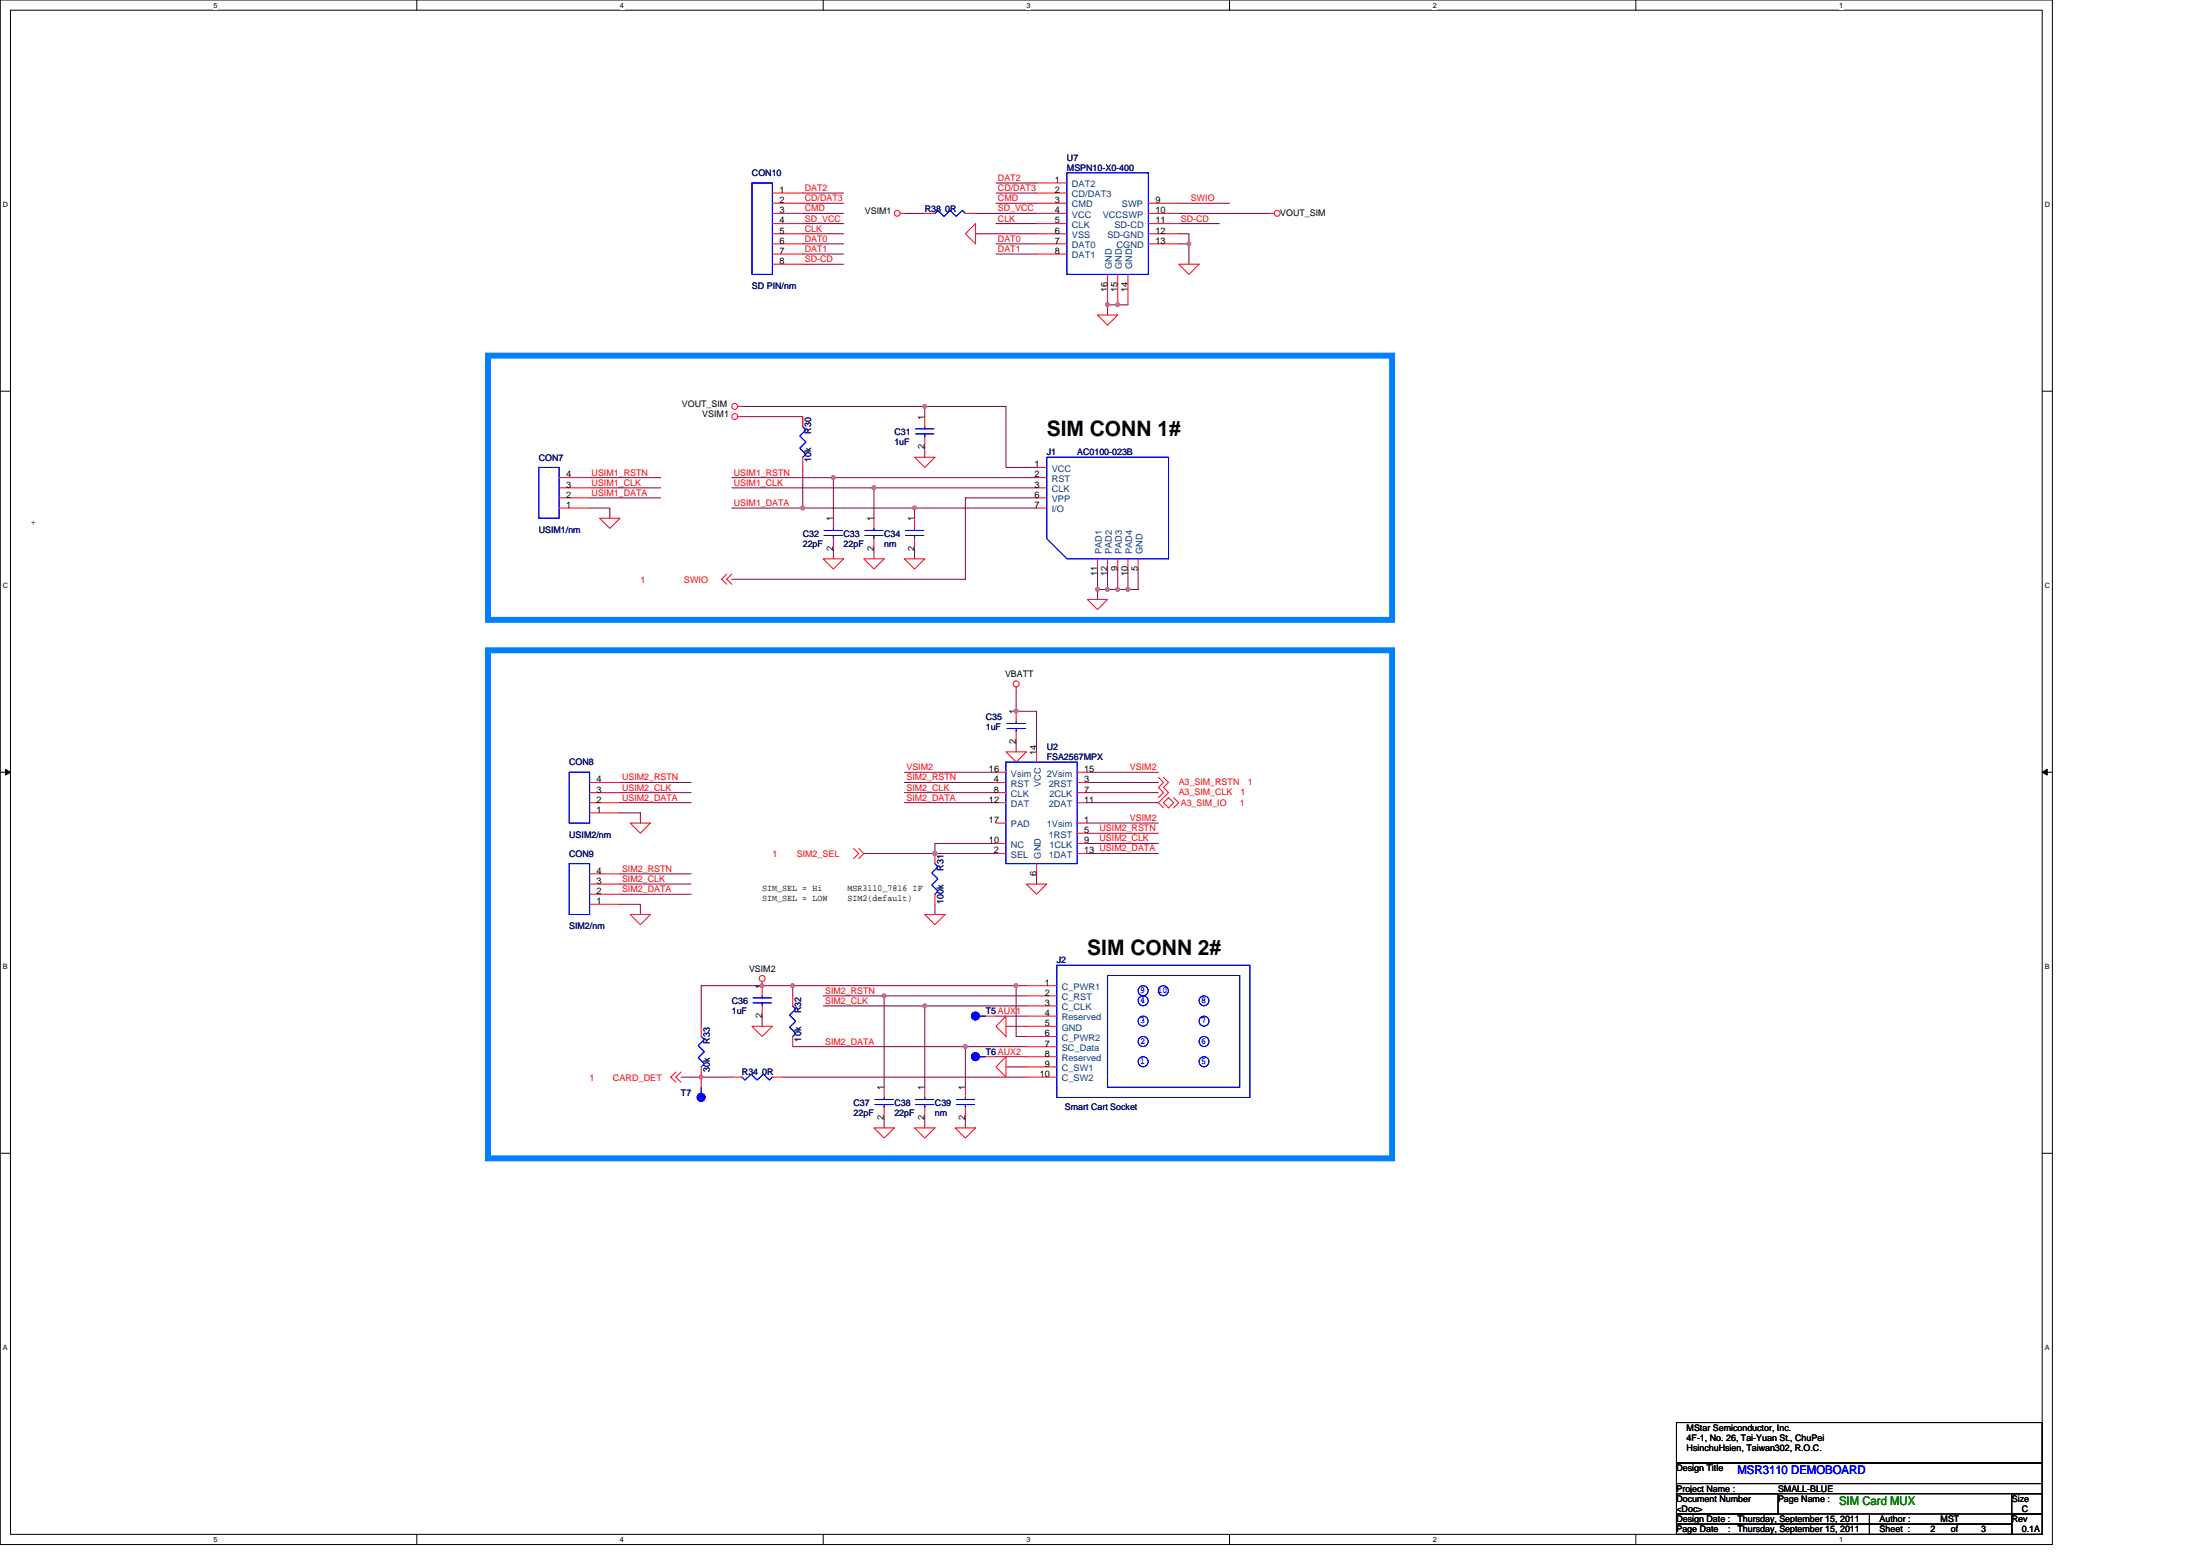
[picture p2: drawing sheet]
<svg xmlns="http://www.w3.org/2000/svg" width="297mm" height="210mm" viewBox="0 0 297 210" stroke-linecap="round" stroke-linejoin="round" font-family="sans-serif">
<path d="M0 0h277.1v208.5h-277.1zM1.4 1.4h274.3v205.7h-274.3z" fill="none" stroke="#000" stroke-width=".14"/>
<g fill="#fff">
<path d="M28.8 .1h.6v1.1h-.6z"/>
<path d="M28.8 207.3h.6v1.1h-.6z"/>
</g>
<path d="M56.3 0v1.4M56.3 207.1v1.4" fill="none" stroke="#000" stroke-width=".14"/>
<g fill="#fff">
<path d="M83.7 .1h.6v1.1h-.6z"/>
<path d="M83.7 207.3h.6v1.1h-.6z"/>
</g>
<path d="M111.1 0v1.4M111.1 207.1v1.4" fill="none" stroke="#000" stroke-width=".14"/>
<g fill="#fff">
<path d="M138.6 .1h.5v1.1h-.5z"/>
<path d="M138.6 207.3h.5v1.1h-.5z"/>
</g>
<path d="M166 0v1.4M166 207.1v1.4" fill="none" stroke="#000" stroke-width=".14"/>
<g fill="#fff">
<path d="M193.4 .1h.6v1.1h-.6z"/>
<path d="M193.4 207.3h.6v1.1h-.6z"/>
</g>
<path d="M220.9 0v1.4M220.9 207.1v1.4" fill="none" stroke="#000" stroke-width=".14"/>
<g fill="#fff">
<path d="M248.3 .1h.6v1.1h-.6z"/>
<path d="M248.3 207.3h.6v1.1h-.6z"/>
<path d="M.4 27.1h.7v1.1h-.7z"/>
<path d="M276.1 27.1h.7v1.1h-.7z"/>
<path d="M.4 78.5h.7v1.1h-.7z"/>
<path d="M276.1 78.5h.7v1.1h-.7z"/>
</g>
<path d="M0 52.8h1.4M275.7 52.8h1.4" fill="none" stroke="#000" stroke-width=".14"/>
<g fill="#fff">
<path d="M.4 130h.7v1.1h-.7z"/>
<path d="M276.1 130h.7v1.1h-.7z"/>
</g>
<path d="M0 104.2h1.4M275.7 104.2h1.4" fill="none" stroke="#000" stroke-width=".14"/>
<path d="M.7 103.8l.7 .4-.7 .4zM275.7 104.2l.7-.4v.8z" fill="#000" stroke="#000" stroke-width=".14"/>
<g fill="#fff">
<path d="M.4 181.4h.7v1.1h-.7z"/>
<path d="M276.1 181.4h.7v1.1h-.7z"/>
</g>
<path d="M0 155.7h1.4M275.7 155.7h1.4M226.4 192h49.3v5.5h-49.3zM226.4 197.5h49.3v2.8h-49.3zM226.4 201.6h13.7v2.8h-13.7zM226.4 205.7h26v1.4h-26zM226.4 204.4h26v1.3h-26zM226.4 200.3h49.3v1.3h-49.3zM252.4 205.7h19.2v1.4h-19.2zM252.4 204.4h19.2v1.3h-19.2zM271.6 204.4h4.1v2.7h-4.1zM271.6 201.6h4.1v2.8h-4.1z" fill="none" stroke="#000" stroke-width=".14"/>
<g fill="none" stroke="#800040" stroke-width=".14">
<path d="M108.4 31.6h5.5M108.4 27.4h5.5M108.4 28.8h5.5M108.4 26.1h5.5M108.4 30.2h5.5M108.4 32.9h5.5M108.4 34.3h5.5M108.4 35.7h5.5M122.1 28.8h2.8M131.7 31.6h8.3M131.7 28.8h8.3M134.5 27.4h5.5"/>
<path d="M134.5 24.7h5.5M134.5 26.1h5.5M134.5 30.2h5.5M134.5 32.9h5.5M134.5 34.3h5.5M159.1 31.6h1.4v1.3M159.1 32.9h1.4v2.8M159.1 27.4h6.9M159.1 28.8h12.4M159.1 30.2h5.5M100.2 54.9h24.7v1.3M100.2 56.2h8.2v1.4"/>
<path d="M124.9 54.9h10.9v8.2h4.2M152.3 41.1h-2.8v1.4M79.6 68.6h2.7v1.4M79.6 64.5h9.6M79.6 65.8h9.6M79.6 67.2h9.6M98.8 64.5h13.7v5.5M98.8 65.8h19.2v4.2M98.8 68.6h9.6M108.4 68.6h15.1v1.4M108.4 63.1v5.5M112.5 64.5h27.5"/>
<path d="M112.5 74.1v1.3M118 65.8h22M118 74.1v1.3M123.5 68.6h16.5M123.5 74.1v1.3M124.9 60.3v1.4M140 67.2h-9.7v11h-31.5M148.2 76.8v4.1M149.5 76.8v2.8M150.9 76.8v2.8M152.3 76.8v2.8M153.7 76.8v2.8h-5.5"/>
<path d="M137.2 93.3v2.7h2.8v5.5M83.7 105.6h9.6M83.7 107h9.6M83.7 108.4h9.6M83.7 109.7h2.8v1.4M83.7 118h9.6M83.7 119.3h9.6M116.6 115.2h17.9M122.1 104.2h12.4M122.1 105.6h12.4M122.1 107h12.4M122.1 108.4h12.4"/>
<path d="M134.5 113.9h-8.3v1.3M137.2 100.1v1.4M140 118v1.3M146.8 113.9h9.6M146.8 111.1h9.6M146.8 104.2h9.6M146.8 115.2h9.6M146.8 105.6h9.6M146.8 107h9.6M146.8 108.4h9.6M146.8 112.5h9.6M83.7 122.1h2.8v1.3"/>
<path d="M83.7 120.7h9.6M102.9 137.2v1.3M107 133.1h30.2v6.8h1.4M107 134.4v-1.3h-12.3v5.4M111.1 134.4h8.3v12.4M111.1 135.8h13.8v11M119.4 134.4h19.2M124.9 135.8h13.7M126.2 122.1v1.3M134.5 137.2h4.1M135.8 138.5h2.8M137.2 133.1h1.4"/>
<path d="M91.9 145.4h6.9M105.7 145.4h32.9M107 141.3h23.3v5.5M119.4 150.9v1.4M124.9 150.9v1.4M130.3 150.9v1.4M130.3 141.3h8.3M134.5 142.6h4.1M135.8 144h2.8"/>
</g>
<g fill="#f0f" stroke="#f0f" stroke-width=".14">
<circle cx="148.2" cy="79.6" r=".27"/>
<circle cx="152.3" cy="79.6" r=".27"/>
<circle cx="112.5" cy="64.5" r=".27"/>
<circle cx="118" cy="65.8" r=".27"/>
<circle cx="123.5" cy="68.6" r=".27"/>
<circle cx="150.9" cy="79.6" r=".27"/>
<circle cx="124.8" cy="54.9" r=".27"/>
<circle cx="126.2" cy="115.2" r=".27"/>
<circle cx="137.2" cy="96" r=".27"/>
<circle cx="149.5" cy="79.6" r=".27"/>
<circle cx="108.4" cy="68.6" r=".27"/>
<circle cx="119.4" cy="134.4" r=".27"/>
<circle cx="124.8" cy="135.8" r=".27"/>
<circle cx="137.2" cy="133" r=".27"/>
<circle cx="130.3" cy="141.3" r=".27"/>
<circle cx="94.7" cy="145.4" r=".27"/>
<circle cx="107" cy="133" r=".27"/>
<circle cx="102.9" cy="133" r=".27"/>
<circle cx="150.9" cy="41.1" r=".27"/>
<circle cx="149.5" cy="41.1" r=".27"/>
<circle cx="160.5" cy="32.9" r=".27"/>
</g>
<g fill="none" stroke="#f00" stroke-width=".14">
<path d="M104.3 28.8h4.1M104.3 26.1h4.1M104.3 27.4h4.1M104.3 30.2h4.1M104.3 31.6h4.1M104.3 32.9h4.1M104.3 34.3h4.1M104.3 35.7h4.1M121.6 28.8h.5M124.9 28.8h1.3M130.3 28.8h1.4M131.7 30.2v2.7l-1.4-1.3z"/>
<path d="M140 28.8h4.1M140 26.1h4.1M140 27.4h4.1M140 30.2h4.1M140 31.6h4.1M140 32.9h4.1M140 34.3h4.1M140 24.7h4.1M149.5 37v4.1M150.9 37v4.1M152.3 37v4.1M155 28.8h4.1"/>
<path d="M155 27.4h4.1M155 30.2h4.1M155 31.6h4.1M155 32.9h4.1M159.1 35.7h2.8l-1.4 1.3zM171.5 28.8h.5M99.6 54.9h.6M99.6 56.2h.6M108.4 56.2v1.4M124.9 56.2v1.4M124.9 59v1.3M148.2 42.5h2.7l-1.4 1.4z"/>
<path d="M75.5 68.6h4.1M75.5 67.2h4.1M75.5 65.8h4.1M75.5 64.5h4.1M81 70h2.7l-1.4 1.3zM98.1 77.5l-.7 .7 .7 .7M98.8 77.5l-.7 .7 .7 .7M108.4 61.7v1.4M111.1 75.4h2.8l-1.4 1.4zM112.5 70v1.3M112.5 72.7v1.4M116.6 75.4h2.8l-1.4 1.4z"/>
<path d="M118 70v1.3M118 72.7v1.4M122.1 75.4h2.8l-1.4 1.4zM123.5 61.7h2.7l-1.3 1.4zM123.5 70v1.3M123.5 72.7v1.4M140 68.6h1.3M140 67.2h1.3M140 65.8h1.3M140 64.5h1.3M140 63.1h1.3M148.2 75.4v1.4"/>
<path d="M149.5 75.4v1.4M150.9 75.4v1.4M152.3 75.4v1.4M153.7 75.4v1.4M137.2 92.7v.6M137.2 96v1.4M137.2 98.8v1.3M146.8 80.9h2.7l-1.3 1.4zM79.6 105.6h4.1M79.6 107h4.1M79.6 108.4h4.1M79.6 119.3h4.1"/>
<path d="M79.6 118h4.1M79.6 109.7h4.1M85.1 111.1h2.7l-1.3 1.4zM115.2 114.5l.7 .7-.7 .7M115.9 114.5l.7 .7-.7 .7M126.2 115.2v1.4M134.5 104.2h1.3M134.5 105.6h1.3M134.5 107h1.3M134.5 108.4h1.3M134.5 111.1h1.3M134.5 113.9h1.3"/>
<path d="M134.5 115.2h1.3M135.8 101.5h2.8l-1.4 1.4zM138.6 119.3h2.7l-1.3 1.4zM140 101.5v1.4M140 116.6v1.4M145.4 104.2h1.4M145.4 105.6h1.4M145.4 107h1.4M145.4 108.4h1.4M145.4 112.5h1.4M145.4 111.1h1.4M145.4 113.9h1.4"/>
<path d="M145.4 115.2h1.4M156.4 104.9l.7 .7-.7 .7 .7 .7-.7 .7M157.1 104.9l.7 .7-.7 .7 .7 .7-1.4 1.4 .7 .7M157.8 107.7l.7 .7-.7 .7-.7-.7zM158.5 107.7l.6 .7-.6 .7M79.6 122.1h4.1M79.6 120.7h4.1M85.1 123.4h2.7l-1.3 1.4zM94.7 138.5v1.4M101.5 138.5h2.8l-1.4 1.4zM102.9 132.5v1.9M102.9 135.8v1.4"/>
<path d="M107 134.4v1.4M107 139.9v1.4M124.9 123.4h2.7l-1.4 1.4zM126.2 120.7v1.4M133.1 137.2h1.4M135.8 137.2v2.7l-1.3-1.4zM138.6 137.2h4.1M138.6 133.1h4.1M138.6 134.4h4.1M138.6 135.8h4.1M138.6 138.5h4.1M138.6 139.9h4.1"/>
<path d="M91.2 144.7l-.6 .7 .6 .7M91.9 144.7l-.7 .7 .7 .7M94.7 144v2.8M98.8 145.4h1.4M104.3 145.4h1.4M118 152.3h2.8l-1.4 1.3zM119.4 146.8v1.3M119.4 149.5v1.4M123.5 152.3h2.7l-1.3 1.3zM124.9 146.8v1.3M124.9 149.5v1.4M129 152.3h2.7l-1.4 1.3z"/>
<path d="M130.3 146.8v1.3M130.3 149.5v1.4M133.1 142.6h1.4M135.8 142.6v2.8l-1.3-1.4zM138.6 142.6h4.1M138.6 145.4h4.1M138.6 141.3h4.1M138.6 144h4.1"/>
<circle cx="121.1" cy="28.8" r=".39"/>
<circle cx="172.4" cy="28.8" r=".4"/>
<circle cx="99.2" cy="54.9" r=".4"/>
<circle cx="99.2" cy="56.2" r=".4"/>
<circle cx="137.2" cy="92.3" r=".4"/>
<circle cx="102.9" cy="132.1" r=".4"/>
</g>
<path d="M65.9 48h122.1v35.7h-122.1zM65.9 87.8h122.1v68.6h-122.1z" fill="none" stroke="#0080ff" stroke-width=".8"/>
<g fill="none" stroke="#00f" stroke-width=".14">
<path d="M101.5 24.7h2.8v12.3h-2.8zM126.2 28.8l.4-.4 .9 .8 .8-.8 .8 .8 .8-.8 .4 .4M144.1 23.3h10.9v13.7h-10.9zM108.4 57.6l.4 .4-.8 .8 .8 .9-.8 .8 .8 .8-.4 .4M123.6 58.6h2.5M123.6 57.9h2.5M124.9 57.6v.3M124.9 58.6v.4M72.7 63.1h2.8v6.9h-2.8zM111.3 72.3h2.4M111.3 71.6h2.4M112.5 71.3v.3"/>
<path d="M112.5 72.3v.4M116.8 72.3h2.4M116.8 71.6h2.4M118 71.3v.3M118 72.3v.4M122.3 72.3h2.4M122.3 71.6h2.4M123.5 71.3v.3M123.5 72.3v.4M141.3 61.7h16.5v13.7h-13.7l-2.8-2.7zM136 98.3h2.4M136 97.7h2.4"/>
<path d="M137.2 97.4v.3M137.2 98.3v.5M76.9 116.6h2.7v6.8h-2.7zM76.9 104.2h2.7v6.9h-2.7zM126.2 116.6l.4 .4-.8 .8 .8 .8-.8 .9 .8 .8-.4 .4M135.8 102.9h9.6v13.7h-9.6zM94.7 139.9l.4 .4-.8 .8 .8 .9-.8 .8 .8 .8-.4 .4M101.7 135.4h2.5M101.7 134.7h2.5M102.9 134.4v.3M102.9 135.4v.4M107 135.8l.4 .4-.8 .8 .8 .9-.8 .8 .8 .8-.4 .4"/>
<path d="M132.3 137.2h.8M142.7 130.3h26.1v17.8h-26.1zM149.5 131.7h17.9v15.1h-17.9zM94.7 146.8v.8M100.2 145.4l.4 .4 .8-.8 .8 .8 .9-.8 .8 .8 .4-.4M118.1 149.1h2.5M118.1 148.4h2.5M119.4 148.1v.3M119.4 149.1v.4M123.6 149.1h2.5M123.6 148.4h2.5M124.9 148.1v.3"/>
<path d="M124.9 149.1v.4M129.1 149.1h2.5M129.1 148.4h2.5M130.3 148.1v.3M130.3 149.1v.4M132.3 142.6h.8"/>
<circle cx="154.3" cy="137.8" r=".68"/>
<circle cx="154.3" cy="133.7" r=".68"/>
<circle cx="154.3" cy="135.1" r=".67"/>
<circle cx="157.1" cy="133.7" r=".68"/>
<circle cx="162.6" cy="137.8" r=".67"/>
<circle cx="162.6" cy="135.1" r=".67"/>
<circle cx="154.3" cy="143.3" r=".68"/>
<circle cx="154.3" cy="140.6" r=".68"/>
<circle cx="162.6" cy="143.3" r=".67"/>
<circle cx="162.6" cy="140.6" r=".67"/>
</g>
<g fill="#00f" stroke="#00f" stroke-width=".14">
<circle cx="131.7" cy="142.6" r=".54"/>
<circle cx="131.7" cy="137.1" r=".54"/>
<circle cx="94.7" cy="148.1" r=".54"/>
</g>
<g font-size="2.9">
<text x="141.3" y="58.9">SIM CONN 1#</text>
<text x="146.8" y="128.9">SIM CONN 2#</text>
</g>
<text font-size="1.6" fill="#00f" x="234.6" y="199">MSR3110 DEMOBOARD</text>
<text font-size="1.6" fill="#008000" x="248.3" y="203.1">SIM Card MUX</text>
<g font-size="1.2" fill="#000080">
<text x="101.5" y="23.7">CON10</text>
<text x="144.1" y="21.7">U7</text>
<text x="144.1" y="23.1">MSPN10-X0-400</text>
<text x="124.9" y="28.6">R38 0R</text>
<text x="101.5" y="39">SD PIN/nm</text>
<text x="109.5" y="58.6" transform="rotate(-90 109.5 58.6)">R30</text>
<text x="120.8" y="58.7">C31</text>
<text x="72.7" y="62.2">CON7</text>
<text x="109.5" y="62.4" transform="rotate(-90 109.5 62.4)">10k</text>
<text x="120.8" y="60.1">1uF</text>
<text x="141.3" y="61.5">J1</text>
<text x="145.4" y="61.5">AC0100-023B</text>
<text x="72.7" y="71.9">USIM1/nm</text>
<text x="108.4" y="72.5">C32</text>
<text x="108.4" y="73.8">22pF</text>
<text x="113.9" y="72.5">C33</text>
<text x="113.9" y="73.8">22pF</text>
<text x="119.4" y="72.5">C34</text>
<text x="119.4" y="73.8">nm</text>
<text x="133.1" y="97.1">C35</text>
<text x="133.1" y="98.5">1uF</text>
<text x="141.3" y="101.3">U2</text>
<text x="76.9" y="103.3">CON8</text>
<text x="141.3" y="102.6">FSA2567MPX</text>
<text x="76.9" y="113.1">USIM2/nm</text>
<text x="76.9" y="115.7">CON9</text>
<text x="127.4" y="117.6" transform="rotate(-90 127.4 117.6)">R31</text>
<text x="76.9" y="125.4">SIM2/nm</text>
<text x="127.4" y="122.1" transform="rotate(-90 127.4 122.1)">100k</text>
<text x="142.7" y="130">J2</text>
<text x="98.8" y="135.6">C36</text>
<text x="98.8" y="136.9">1uF</text>
<text x="108.2" y="136.8" transform="rotate(-90 108.2 136.8)">R32</text>
<text x="133.1" y="136.9">T5 AUX1</text>
<text x="95.8" y="140.9" transform="rotate(-90 95.8 140.9)">R33</text>
<text x="108.2" y="140.6" transform="rotate(-90 108.2 140.6)">10k</text>
<text x="133.1" y="142.4">T6 AUX2</text>
<text x="91.9" y="147.9">T7</text>
<text x="95.8" y="144.7" transform="rotate(-90 95.8 144.7)">30k</text>
<text x="100.2" y="145.1">R34 0R</text>
<text x="115.2" y="149.3">C37</text>
<text x="120.8" y="149.3">C38</text>
<text x="126.2" y="149.3">C39</text>
<text x="143.8" y="149.8">Smart Cart Socket</text>
<text x="115.2" y="150.6">22pF</text>
<text x="120.8" y="150.6">22pF</text>
<text x="126.2" y="150.6">nm</text>
</g>
<g font-size="1.2">
<text x="105.2" y="26">1</text>
<text x="105.2" y="27.4">2</text>
<text x="105.2" y="28.8">3</text>
<text x="116.8" y="28.8">VSIM1</text>
<text x="142.4" y="24.7">1</text>
<text x="142.4" y="26">2</text>
<text x="142.4" y="27.4">3</text>
<text x="142.4" y="28.8">4</text>
<text x="156" y="28.8">10</text>
<text x="156" y="27.4">9</text>
<text x="172.9" y="29.1">VOUT_SIM</text>
<text x="105.2" y="30.2">4</text>
<text x="105.2" y="31.5">5</text>
<text x="105.2" y="32.9">6</text>
<text x="105.2" y="34.3">7</text>
<text x="105.2" y="35.6">8</text>
<text x="142.4" y="30.2">5</text>
<text x="142.4" y="31.5">6</text>
<text x="142.4" y="32.9">7</text>
<text x="142.4" y="34.3">8</text>
<text x="156" y="30.2">11</text>
<text x="156" y="32.9">13</text>
<text x="156" y="31.5">12</text>
<text x="149.5" y="39.4" transform="rotate(-90 149.5 39.4)">16</text>
<text x="150.9" y="39.4" transform="rotate(-90 150.9 39.4)">15</text>
<text x="152.3" y="39.4" transform="rotate(-90 152.3 39.4)">14</text>
<text x="92.1" y="54.9">VOUT_SIM</text>
<text x="94.8" y="56.3">VSIM1</text>
<text x="124.8" y="56.7" transform="rotate(-90 124.8 56.7)">1</text>
<text x="76.4" y="65.8">3</text>
<text x="76.4" y="64.5">4</text>
<text x="124.8" y="60.6" transform="rotate(-90 124.8 60.6)">2</text>
<text x="139.7" y="63.1">1</text>
<text x="139.7" y="64.5">2</text>
<text x="139.7" y="65.8">3</text>
<text x="4.2" y="70.9">+</text>
<text x="76.4" y="68.6">1</text>
<text x="76.4" y="67.2">2</text>
<text x="112.5" y="70.4" transform="rotate(-90 112.5 70.4)">1</text>
<text x="118" y="70.4" transform="rotate(-90 118 70.4)">1</text>
<text x="123.5" y="70.4" transform="rotate(-90 123.5 70.4)">1</text>
<text x="139.7" y="67.2">6</text>
<text x="139.7" y="68.6">7</text>
<text x="112.5" y="74.4" transform="rotate(-90 112.5 74.4)">2</text>
<text x="118" y="74.4" transform="rotate(-90 118 74.4)">2</text>
<text x="123.5" y="74.4" transform="rotate(-90 123.5 74.4)">2</text>
<text x="148.2" y="77.8" transform="rotate(-90 148.2 77.8)">11</text>
<text x="149.5" y="77.8" transform="rotate(-90 149.5 77.8)">12</text>
<text x="150.9" y="77.1" transform="rotate(-90 150.9 77.1)">9</text>
<text x="152.3" y="77.8" transform="rotate(-90 152.3 77.8)">10</text>
<text x="153.6" y="77.1" transform="rotate(-90 153.6 77.1)">5</text>
<text x="135.7" y="91.4">VBATT</text>
<text x="137.2" y="100.4" transform="rotate(-90 137.2 100.4)">2</text>
<text x="137.2" y="96.4" transform="rotate(-90 137.2 96.4)">1</text>
<text x="139.9" y="101.9" transform="rotate(-90 139.9 101.9)">14</text>
<text x="80.6" y="107">3</text>
<text x="80.6" y="105.6">4</text>
<text x="133.5" y="104.2">16</text>
<text x="134.2" y="105.6">4</text>
<text x="134.2" y="107">8</text>
<text x="146.4" y="104.2">15</text>
<text x="146.4" y="105.6">3</text>
<text x="146.4" y="107">7</text>
<text x="80.6" y="109.7">1</text>
<text x="80.6" y="108.3">2</text>
<text x="133.5" y="108.3">12</text>
<text x="133.5" y="113.8">10</text>
<text x="133.5" y="111.1">17</text>
<text x="146.4" y="111.1">1</text>
<text x="146.4" y="112.5">5</text>
<text x="146.4" y="108.3">11</text>
<text x="146.4" y="113.8">9</text>
<text x="80.6" y="119.3">3</text>
<text x="80.6" y="117.9">4</text>
<text x="134.2" y="115.2">2</text>
<text x="139.9" y="118.2" transform="rotate(-90 139.9 118.2)">6</text>
<text x="146.4" y="115.2">13 USIM2_DATA</text>
<text x="80.6" y="122">1</text>
<text x="80.6" y="120.7">2</text>
<text x="102.9" y="120.3">SIM_SEL = Hi</text>
<text x="102.9" y="121.6">SIM_SEL = LOW</text>
<text x="114.4" y="120.3">MSR3110_7816 IF</text>
<text x="114.4" y="121.6">SIM2(default)</text>
<text x="101.1" y="131.1">VSIM2</text>
<text x="102.9" y="137.4" transform="rotate(-90 102.9 137.4)">2</text>
<text x="102.9" y="133.5" transform="rotate(-90 102.9 133.5)">1</text>
<text x="141.1" y="133">1</text>
<text x="141.1" y="134.4">2</text>
<text x="141.1" y="135.8">3</text>
<text x="141.1" y="137.1">4</text>
<text x="141.1" y="138.5">5</text>
<text x="141.1" y="139.9">6</text>
<text x="141.1" y="141.3">7</text>
<text x="141.1" y="142.6">8</text>
<text x="141.1" y="144">9</text>
<text x="119.4" y="147.2" transform="rotate(-90 119.4 147.2)">1</text>
<text x="124.8" y="147.2" transform="rotate(-90 124.8 147.2)">1</text>
<text x="130.3" y="147.2" transform="rotate(-90 130.3 147.2)">1</text>
<text x="140.4" y="145.4">10</text>
<text x="119.4" y="151.2" transform="rotate(-90 119.4 151.2)">2</text>
<text x="124.8" y="151.2" transform="rotate(-90 124.8 151.2)">2</text>
<text x="130.3" y="151.2" transform="rotate(-90 130.3 151.2)">2</text>
<text x="227.7" y="193.1">MStar Semiconductor, Inc.</text>
<text x="227.7" y="194.5">4F-1, No. 26, Tai-Yuan St., ChuPei</text>
<text x="227.7" y="195.9">HsinchuHsien, Taiwan302, R.O.C.</text>
<text x="226.4" y="198.6">Design Title</text>
<text x="226.4" y="202.8">Document Number</text>
<text x="226.4" y="201.4">Project Name :</text>
<text x="240.1" y="201.4">SMALL-BLUE</text>
<text x="240.1" y="202.8">Page Name :</text>
<text x="271.6" y="202.8">Size</text>
<text x="226.4" y="206.9">Page Date</text>
<text x="226.4" y="204.1">&lt;Doc&gt;</text>
<text x="226.4" y="205.5">Design Date :</text>
<text x="233.3" y="206.9">:</text>
<text x="234.6" y="206.9">Thursday, September 15, 2011</text>
<text x="234.6" y="205.5">Thursday, September 15, 2011</text>
<text x="253.8" y="206.9">Sheet :</text>
<text x="253.8" y="205.5">Author :</text>
<text x="260.6" y="206.9">2</text>
<text x="262" y="205.5">MST</text>
<text x="263.4" y="206.9">of</text>
<text x="267.5" y="206.9">3</text>
<text x="271.6" y="205.5">Rev</text>
<text x="273" y="206.9">0.1A</text>
<text x="273" y="204.1">C</text>
</g>
<g font-size="1.2" fill="#f00">
<text x="108.7" y="25.8">DAT2</text>
<text x="108.7" y="27.2">CD/DAT3</text>
<text x="108.7" y="28.5">CMD</text>
<text x="108.7" y="29.9">SD_VCC</text>
<text x="134.7" y="28.5">SD_VCC</text>
<text x="134.7" y="24.4">DAT2</text>
<text x="134.7" y="25.8">CD/DAT3</text>
<text x="134.7" y="27.2">CMD</text>
<text x="134.7" y="29.9">CLK</text>
<text x="159.4" y="29.9">SD-CD</text>
<text x="160.8" y="27.2">SWIO</text>
<text x="108.7" y="31.3">CLK</text>
<text x="108.7" y="32.6">DAT0</text>
<text x="108.7" y="34">DAT1</text>
<text x="108.7" y="35.4">SD-CD</text>
<text x="134.7" y="32.6">DAT0</text>
<text x="134.7" y="34">DAT1</text>
<text x="79.9" y="64.2">USIM1_RSTN</text>
<text x="79.9" y="65.6">USIM1_CLK</text>
<text x="99.1" y="64.2">USIM1_RSTN</text>
<text x="99.1" y="65.6">USIM1_CLK</text>
<text x="79.9" y="66.9">USIM1_DATA</text>
<text x="99.1" y="68.3">USIM1_DATA</text>
<text x="86.5" y="78.8">1</text>
<text x="92.3" y="78.8">SWIO</text>
<text x="84" y="106.7">USIM2_CLK</text>
<text x="84" y="105.3">USIM2_RSTN</text>
<text x="122.4" y="104">VSIM2</text>
<text x="122.4" y="105.3">SIM2_RSTN</text>
<text x="122.4" y="106.7">SIM2_CLK</text>
<text x="152.6" y="104">VSIM2</text>
<text x="159.1" y="107.3">A3_SIM_CLK</text>
<text x="159.1" y="105.9">A3_SIM_RSTN</text>
<text x="167.5" y="107.3">1</text>
<text x="168.5" y="105.9">1</text>
<text x="84" y="108.1">USIM2_DATA</text>
<text x="122.4" y="108.1">SIM2_DATA</text>
<text x="148.5" y="113.6">USIM2_CLK</text>
<text x="148.5" y="112.2">USIM2_RSTN</text>
<text x="152.6" y="110.8">VSIM2</text>
<text x="159.4" y="108.8">A3_SIM_IO</text>
<text x="167.4" y="108.8">1</text>
<text x="84" y="117.7">SIM2_RSTN</text>
<text x="84" y="119.1">SIM2_CLK</text>
<text x="104.3" y="115.7">1</text>
<text x="107.6" y="115.7">SIM2_SEL</text>
<text x="84" y="120.4">SIM2_DATA</text>
<text x="111.4" y="134.2">SIM2_RSTN</text>
<text x="111.4" y="135.5">SIM2_CLK</text>
<text x="111.4" y="141">SIM2_DATA</text>
<text x="79.6" y="146">1</text>
<text x="82.8" y="146">CARD_DET</text>
</g>
<g font-size="1.2" fill="#004080">
<text x="144.7" y="25.3">DAT2</text>
<text x="144.7" y="26.6">CD/DAT3</text>
<text x="144.7" y="28">CMD</text>
<text x="144.7" y="29.4">VCC</text>
<text x="148.9" y="29.4">VCCSWP</text>
<text x="151.5" y="28">SWP</text>
<text x="144.7" y="30.8">CLK</text>
<text x="144.7" y="32.1">VSS</text>
<text x="144.7" y="33.5">DAT0</text>
<text x="144.7" y="34.9">DAT1</text>
<text x="149.5" y="32.1">SD-GND</text>
<text x="150.5" y="30.8">SD-CD</text>
<text x="150.7" y="33.5">CGND</text>
<text x="150.1" y="36.4" transform="rotate(-90 150.1 36.4)">GND</text>
<text x="151.5" y="36.4" transform="rotate(-90 151.5 36.4)">GND</text>
<text x="152.9" y="36.4" transform="rotate(-90 152.9 36.4)">GND</text>
<text x="142" y="63.7">VCC</text>
<text x="142" y="65">RST</text>
<text x="142" y="67.8">VPP</text>
<text x="142" y="69.2">I/O</text>
<text x="142" y="66.4">CLK</text>
<text x="148.8" y="74.8" transform="rotate(-90 148.8 74.8)">PAD1</text>
<text x="150.1" y="74.8" transform="rotate(-90 150.1 74.8)">PAD2</text>
<text x="151.5" y="74.8" transform="rotate(-90 151.5 74.8)">PAD3</text>
<text x="152.9" y="74.8" transform="rotate(-90 152.9 74.8)">PAD4</text>
<text x="154.2" y="74.8" transform="rotate(-90 154.2 74.8)">GND</text>
<text x="136.5" y="104.8">Vsim</text>
<text x="136.5" y="106.2">RST</text>
<text x="136.5" y="107.6">CLK</text>
<text x="140.5" y="106.2" transform="rotate(-90 140.5 106.2)">VCC</text>
<text x="141.3" y="104.8">2Vsim</text>
<text x="141.6" y="106.2">2RST</text>
<text x="141.7" y="107.6">2CLK</text>
<text x="136.5" y="108.9">DAT</text>
<text x="136.5" y="111.7">PAD</text>
<text x="141.3" y="111.7">1Vsim</text>
<text x="141.6" y="113.1">1RST</text>
<text x="141.6" y="108.9">2DAT</text>
<text x="136.5" y="115.8">SEL</text>
<text x="136.5" y="114.4">NC</text>
<text x="140.5" y="115.9" transform="rotate(-90 140.5 115.9)">GND</text>
<text x="141.6" y="115.8">1DAT</text>
<text x="141.7" y="114.4">1CLK</text>
<text x="143.4" y="133.6">C_PWR1</text>
<text x="143.4" y="135">C_RST</text>
<text x="143.4" y="136.4">C_CLK</text>
<text x="143.4" y="137.7">Reserved</text>
<text x="143.4" y="139.1">GND</text>
<text x="143.4" y="140.5">C_PWR2</text>
<text x="143.4" y="141.9">SC_Data</text>
<text x="143.4" y="143.2">Reserved</text>
<text x="143.4" y="144.6">C_SW1</text>
<text x="143.4" y="146">C_SW2</text>
</g>
<g font-size="1.2" fill="#00f">
<text x="153.9" y="135.4">4</text>
<text x="153.9" y="134">9</text>
<text x="156.3" y="134">10</text>
<text x="162.2" y="135.4">8</text>
<text x="153.9" y="143.6">1</text>
<text x="153.9" y="140.9">2</text>
<text x="153.9" y="138.1">3</text>
<text x="162.2" y="143.6">5</text>
<text x="162.2" y="140.9">6</text>
<text x="162.2" y="138.1">7</text>
</g>
<g font-size="1">
<text x="28.8" y="1">5</text>
<text x="83.7" y="1">4</text>
<text x="138.6" y="1">3</text>
<text x="193.4" y="1">2</text>
<text x="248.3" y="1">1</text>
<text x=".4" y="28">D</text>
<text x="276.1" y="28">D</text>
<text x=".4" y="79.4">C</text>
<text x="276.1" y="79.4">C</text>
<text x=".4" y="130.9">B</text>
<text x="276.1" y="130.9">B</text>
<text x=".4" y="182.3">A</text>
<text x="276.1" y="182.3">A</text>
<text x="28.8" y="208.2">5</text>
<text x="83.7" y="208.2">4</text>
<text x="138.6" y="208.2">3</text>
<text x="193.4" y="208.2">2</text>
<text x="248.3" y="208.2">1</text>
</g>
</svg>
